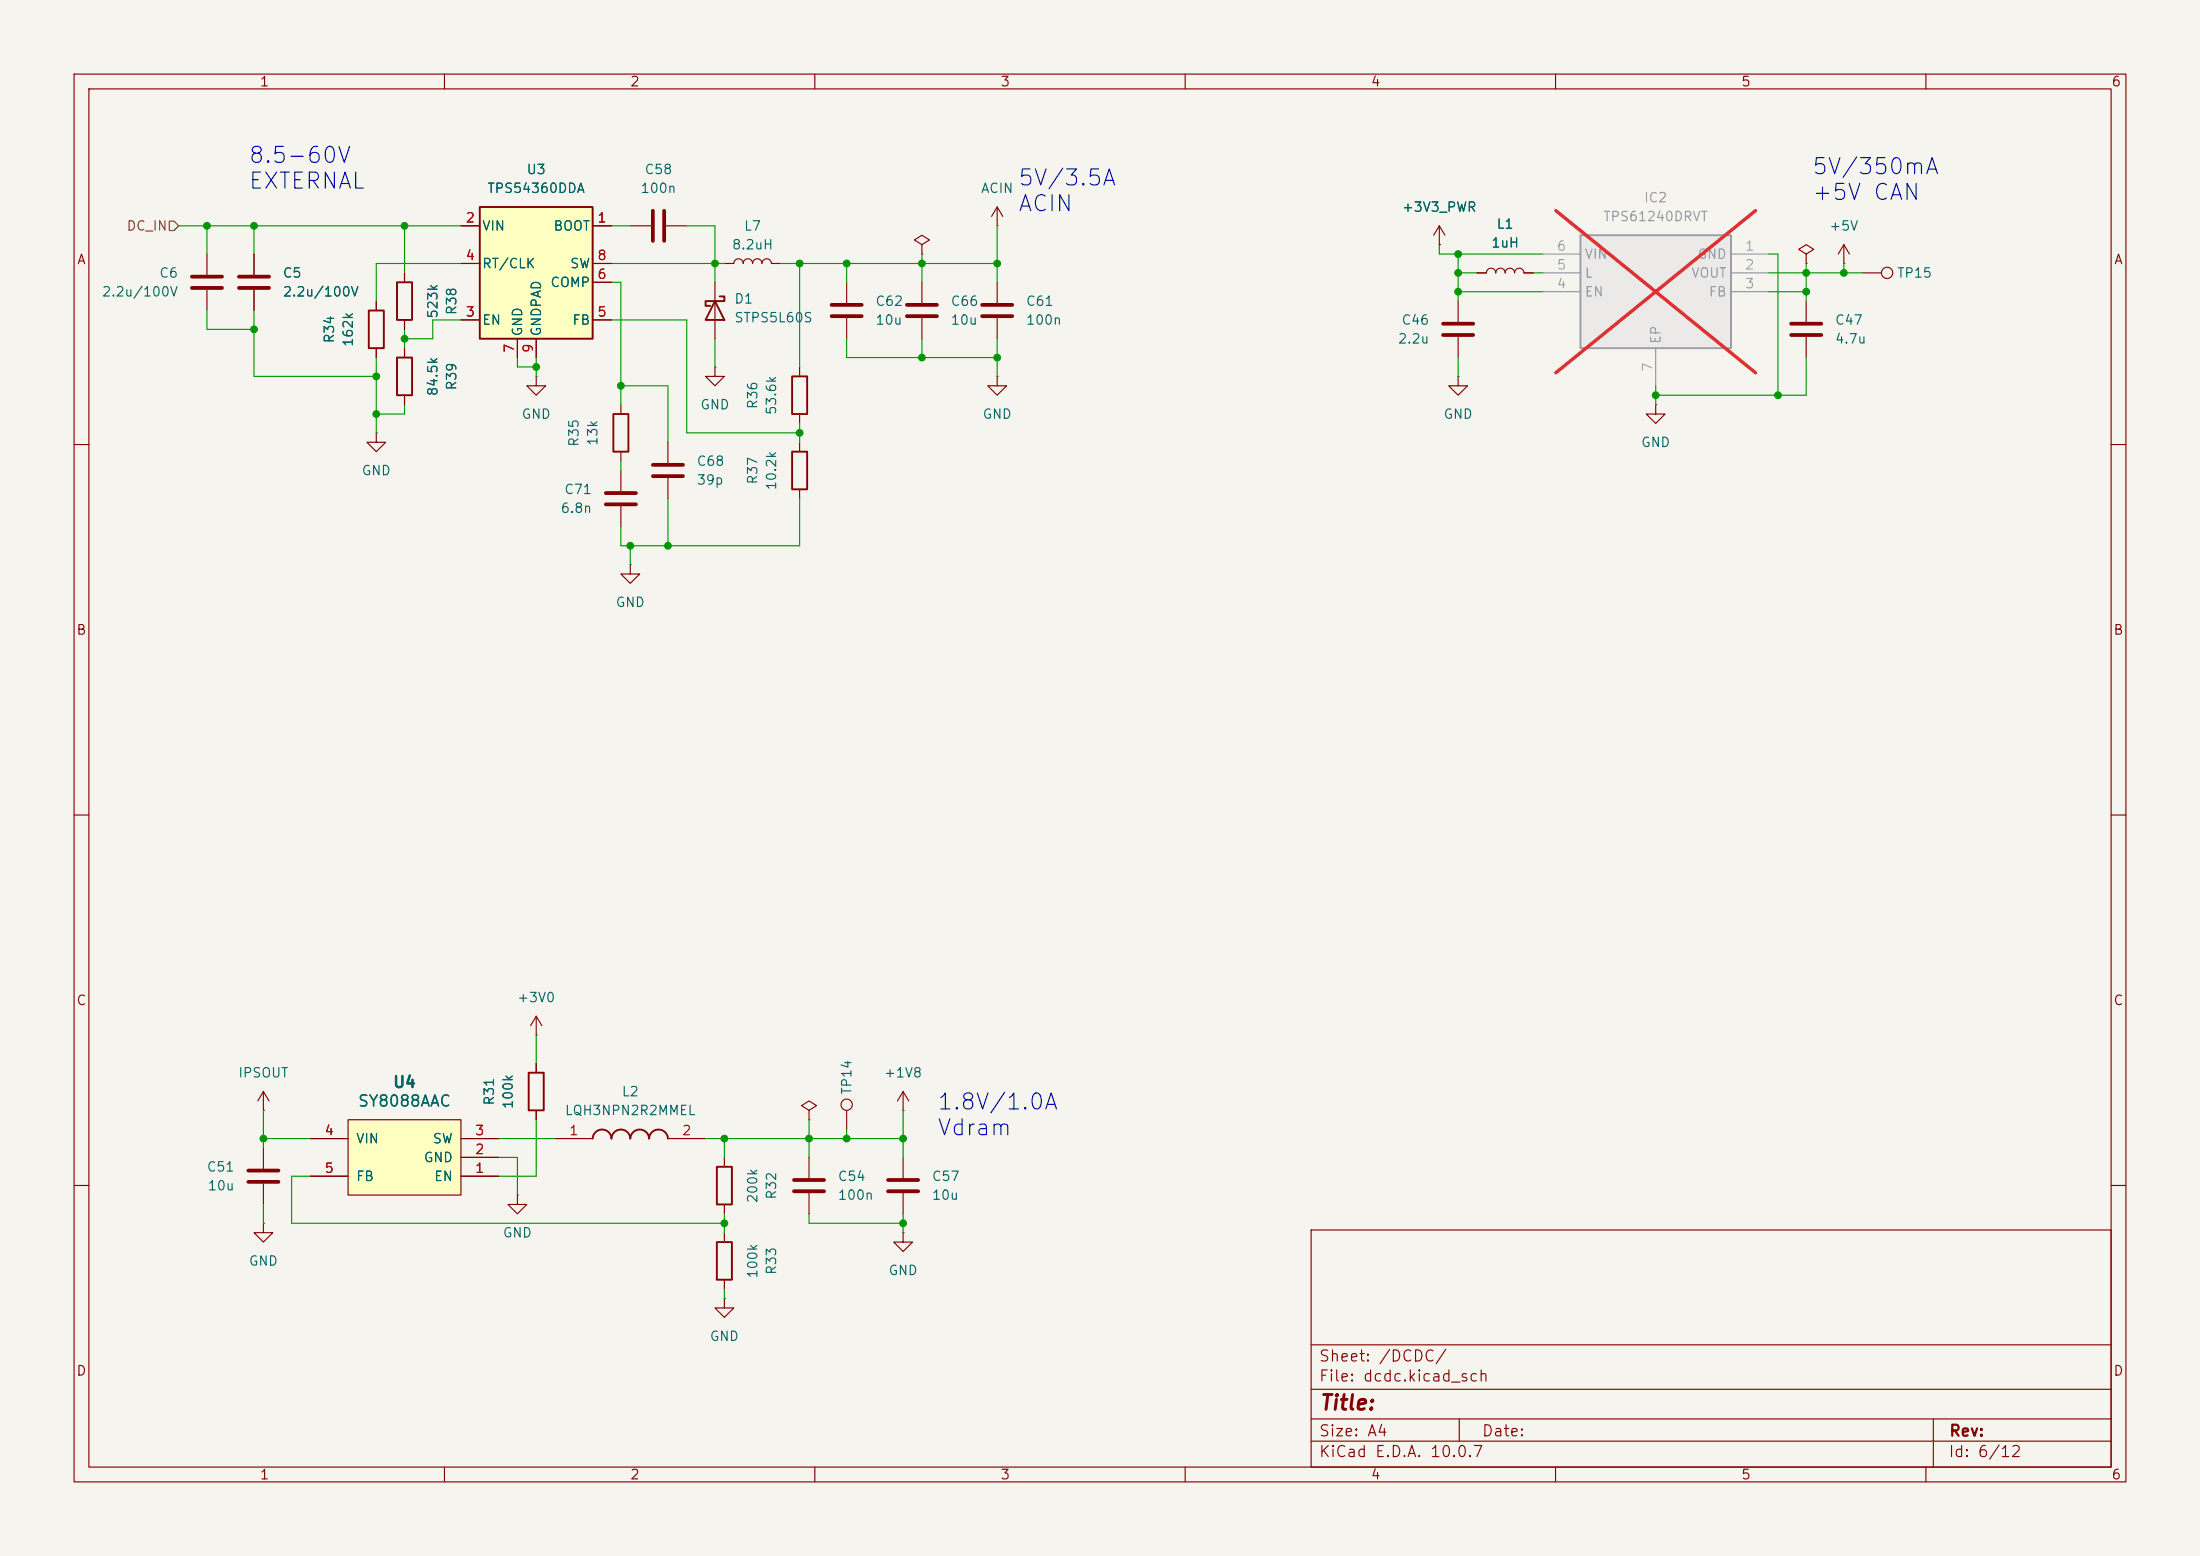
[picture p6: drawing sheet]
<svg xmlns="http://www.w3.org/2000/svg" width="297mm" height="210mm" viewBox="0 0 297 210" stroke-linecap="round" stroke-linejoin="round" font-family="sans-serif">
<path d="M0 0h297v210h-297z" fill="#f5f4ef" stroke="#f5f4ef" stroke-width=".14"/>
<g fill="none" stroke="#840000" stroke-width=".15">
<path d="M10 10h277v190h-277zM12 12h273v186h-273zM60 10v2M110 10v2M160 10v2M210 10v2M260 10v2M34.3 34.3v2.8M34.3 39.1v2.8M96.5 38.1v7.6M50.8 40.6v1.3M50.8 47v1.3"/>
<path d="M96.5 49.5v1.3h1.3l-1.3 1.3-1.3-1.3h1.3M96.5 49.5h.1M107.9 49.5v1.3M107.9 55.9v1.3M10 60h2M285 60h2M10 110h2M285 110h2M35.6 154.9v2.8M35.6 159.8v2.8M10 160h2M35.6 165.1v1.3h1.2l-1.2 1.2-1.3-1.2h1.3"/>
<path d="M35.6 165.1h.1M69.8 161.3v1.3h1.3l-1.3 1.2-1.2-1.2h1.2M69.8 161.3h.1M177 166h108v32h-108zM285 160h2M60 198v2M110 198v2M160 198v2M177 194.5h108M177 191.5h108M177 187.5h108M177 181.5h108"/>
<path d="M197 191.5v3M210 198v2M260 198v2M261 191.5v6.5"/>
</g>
<path d="M32.3 37.3h4M32.3 38.9h4M33.5 158h4.1M33.5 159.5h4.1" fill="none" stroke="#840000" stroke-width=".51"/>
<path d="M49.8 41.9h2v5.1h-2zM96.5 40.6l1.3 2.6h-2.6zM97.2 40h.6v.6h-2.6v.7h.7M106.9 50.8h2.1v5.1h-2.1z" fill="none" stroke="#840000" stroke-width=".25"/>
<path d="M47 151.1h15.2v10.2h-15.2z" fill="#ffffc2"/>
<g fill="none" stroke="#840000" stroke-width=".15">
<path d="M114.3 38.1v2.8M54.6 47v1.3M54.6 53.3v1.3M114.3 42.9v2.8M41.9 158.8h5.1M41.9 153.7h5.1M47 151.1h15.2v10.2h-15.2zM62.2 158.8h5.1M62.2 156.2h5.1M62.2 153.7h5.1M74.9 153.7h5.1M90.2 153.7h5"/>
<path d="M109.2 156.2v2.8M109.2 161v2.8M121.9 166.4v1.2h1.3l-1.3 1.3-1.3-1.3h1.3M121.9 166.4h.1"/>
</g>
<path d="M53.6 48.3h2v5h-2zM80 153.7a1.27 1.27 0 0 1 1.3-1.2 1.27 1.27 0 0 1 1.2 1.2 1.27 1.27 0 0 1 1.3-1.2 1.27 1.27 0 0 1 1.3 1.2 1.27 1.27 0 0 1 1.3-1.2 1.27 1.27 0 0 1 1.2 1.2 1.27 1.27 0 0 1 1.3-1.2 1.27 1.27 0 0 1 1.3 1.2" fill="none" stroke="#840000" stroke-width=".25"/>
<path d="M112.3 41.1h4M112.3 42.7h4M107.2 159.3h4.1M107.2 160.8h4.1" fill="none" stroke="#840000" stroke-width=".51"/>
<path d="M64.8 27.9h15.2v17.8h-15.2z" fill="#ffffc2"/>
<path d="M53.6 38.1h2v5.1h-2zM64.8 27.9h15.2v17.8h-15.2zM82.8 55.9h2v5.1h-2zM106.9 61h2.1v5h-2.1zM71.4 144.8h2v5.1h-2zM96.8 157.5h2v5.1h-2zM96.8 167.6h2v5.1h-2z" fill="none" stroke="#840000" stroke-width=".25"/>
<g fill="none" stroke="#840000" stroke-width=".15">
<path d="M27.9 34.3v2.8M27.9 39.1v2.8M54.6 36.8v1.3M62.2 30.5h2.6M62.2 35.6h2.6M80 30.5h2.5M80 35.6h2.5M80 38.1h2.5M85.1 30.5h2.8M89.9 30.5h2.8M97.8 35.6h1.3a.64 .64 0 0 1 .6-.7 .64 .64 0 0 1 .6 .7 .64 .64 0 0 1 .7-.7 .64 .64 0 0 1 .6 .7 .64 .64 0 0 1 .6-.7 .64 .64 0 0 1 .7 .7 .64 .64 0 0 1 .6-.7 .64 .64 0 0 1 .6 .7h1.3M124.5 33l1-.6-1-.6-1.1 .6 1.1 .6v1.3"/>
<path d="M124.5 34.3h.1M243.8 34.3l1.1-.6-1.1-.7-1 .7 1 .6v1.3M243.8 35.6h.1M248.9 35.6h.1M248.9 33l-.7 1.3M248.9 33l.8 1.3M248.9 33v2.6M251.5 36.8h2.5M50.8 58.4v1.3h1.3l-1.3 1.3-1.3-1.3h1.3M50.8 58.4h.1M54.6 43.2v1.3M62.2 43.2h2.6"/>
<path d="M69.8 45.7v2.6M72.4 50.8v1.3h1.3l-1.3 1.2-1.3-1.2h1.3M72.4 50.8h.1M72.4 45.7v2.6M80 43.2h2.5M83.8 54.6v1.3M90.2 59.7v2.8M107.9 59.7v1.3M223.5 54.6v1.3h-1.3l1.3 1.3 1.3-1.3h-1.3M223.5 54.6h.1M83.8 61v1.2M83.8 63.5v2.8"/>
<path d="M83.8 68.3v2.8M90.2 64.5v2.8M107.9 66v1.3M72.4 139.7h.1M72.4 137.2v2.5M72.4 137.2l-.8 1.2M72.4 137.2l.8 1.2M35.6 149.9h.1M35.6 147.3l-.8 1.3M35.6 147.3l.7 1.3M35.6 147.3v2.6M72.4 143.5v1.3"/>
<path d="M72.4 149.9v1.2M97.8 156.2v1.3M109.2 149.9l1-.7-1-.6-1 .6 1 .7v1.2M109.2 151.1h.1M114.3 149.9v2.5M97.8 175.3v1.2h1.3l-1.3 1.3-1.3-1.3h1.3M97.8 175.3h.1M97.8 162.6v1.2M97.8 166.4v1.2M97.8 172.7v1.3"/>
<circle cx="254.8" cy="36.8" r=".76"/>
<circle cx="114.3" cy="149.1" r=".76"/>
</g>
<path d="M25.9 37.3h4.1M25.9 38.9h4.1M88.1 28.4v4.1M89.7 28.4v4.1M81.8 66.5h4.1M81.8 68.1h4.1M88.1 62.7h4.1M88.1 64.3h4.1" fill="none" stroke="#840000" stroke-width=".51"/>
<path d="M213.4 31.8h20.3v15.2h-20.3z" fill="#ebeae8"/>
<path d="M213.4 31.8h20.3v15.2h-20.3z" fill="none" stroke="#9c9b98" stroke-width=".25"/>
<path d="M208.3 34.3h5.1M208.3 36.8h5.1M208.3 39.4h5.1M233.7 34.3h5.1M233.7 36.8h5.1M233.7 39.4h5.1M223.5 47v5.1" fill="none" stroke="#9c9b98" stroke-width=".15"/>
<path d="M210 28.4l27 21.9M237 28.4l-27 21.9" fill="none" stroke="#e12e31" stroke-width=".46"/>
<g fill="none" stroke="#840000" stroke-width=".15">
<path d="M34.3 34.3v2.8M34.3 39.1v2.8M54.6 36.8v1.3M62.2 30.5h2.6M62.2 35.6h2.6M80 30.5h2.5M80 35.6h2.5M80 38.1h2.5M124.5 38.1v2.8M134.6 30.5h.1M134.6 27.9v2.6M134.6 38.1v2.8"/>
<path d="M134.6 27.9l-.7 1.3M134.6 27.9l.8 1.3M194.3 33h.1M194.3 30.5l-.8 1.3M194.3 30.5l.8 1.3M194.3 30.5v2.5M199.4 36.8h1.3a.64 .64 0 0 1 .6-.6 .64 .64 0 0 1 .6 .6 .64 .64 0 0 1 .7-.6 .64 .64 0 0 1 .6 .6 .64 .64 0 0 1 .6-.6 .64 .64 0 0 1 .7 .6 .64 .64 0 0 1 .6-.6 .64 .64 0 0 1 .6 .6h1.3M50.8 40.6v1.3M50.8 47v1.3M54.6 43.2v1.3M54.6 47v1.3M54.6 53.3v1.3"/>
<path d="M62.2 43.2h2.6M69.8 45.7v2.6M72.4 45.7v2.6M80 43.2h2.5M124.5 42.9v2.8M134.6 50.8v1.3h1.3l-1.3 1.2-1.3-1.2h1.3M134.6 50.8h.1M134.6 42.9v2.8M196.8 50.8v1.3h-1.2l1.2 1.2 1.3-1.2h-1.3M196.8 50.8h.1M196.8 40.6v2.8M196.8 45.5v2.8"/>
<path d="M243.8 40.6v2.8M243.8 45.5v2.8M85.1 76.2v1.3h1.3l-1.3 1.2-1.3-1.2h1.3M85.1 76.2h.1M41.9 158.8h5.1M41.9 153.7h5.1M62.2 158.8h5.1M62.2 156.2h5.1M62.2 153.7h5.1M72.4 143.5v1.3M72.4 149.9v1.2M121.9 149.9h.1"/>
<path d="M121.9 147.3l-.7 1.3M121.9 147.3l.8 1.3M121.9 147.3v2.6M121.9 156.2v2.8M121.9 161v2.8"/>
</g>
<path d="M122.4 41.1h4.1M122.4 42.7h4.1M132.6 41.1h4.1M132.6 42.7h4.1M194.8 45.2h4.1M194.8 43.7h4.1M241.8 45.2h4.1M241.8 43.7h4.1M119.9 159.3h4.1M119.9 160.8h4.1" fill="none" stroke="#840000" stroke-width=".51"/>
<path d="M22.9 29.8h.6l.6 .7-.6 .6h-.6z" fill="none" stroke="#725600" stroke-width=".15"/>
<g fill="none" stroke="#009600" stroke-width=".15">
<path d="M24.1 30.5h38.1M27.9 30.5v3.8M34.3 30.5v3.8M54.6 30.5v6.3M62.2 35.6h-11.4v5M82.5 30.5h2.6M82.5 38.1h1.3v16.5M82.5 35.6h15.3M92.7 30.5h3.8v7.6M105.4 35.6h29.2M107.9 35.6v13.9M114.3 35.6v2.5"/>
<path d="M124.5 34.3v3.8M134.6 30.5v7.6M194.3 33v1.3h14M196.8 36.8h2.6M196.8 39.4h11.5M196.8 34.3v6.3M207 36.8h1.3M238.8 36.8h12.7M238.8 34.3h1.2v19M238.8 39.4h5M243.8 35.6v5M248.9 35.6v1.2"/>
<path d="M27.9 41.9v2.6h6.4M34.3 41.9v8.9h16.5M50.8 48.3v10.1M54.6 44.5v2.5M54.6 54.6v1.3h-3.8M62.2 43.2h-3.8v2.5h-3.8M69.8 48.3v1.2h2.6M72.4 48.3v2.5M82.5 43.2h10.2v15.2h15.2M83.8 52.1h6.4v7.6M96.5 45.7v3.8M107.9 57.2v2.5"/>
<path d="M114.3 45.7v2.6h20.3M124.5 45.7v2.6M134.6 45.7v5.1M196.8 48.3v2.5M223.5 52.1v2.5M243.8 48.3v5h-20.3M83.8 62.2v1.3M85.1 73.7v2.5M90.2 67.3v6.4M107.9 67.3v6.4h-24.1v-2.6M72.4 139.7v3.8M35.6 153.7h6.3"/>
<path d="M35.6 149.9v5M41.9 158.8h-2.5v6.3h58.4M67.3 156.2h2.5v5.1M67.3 153.7h7.6M72.4 151.1v7.7h-5.1M95.2 153.7h26.7M97.8 153.7v2.5M109.2 151.1v5.1M114.3 152.4v1.3M121.9 149.9v6.3M35.6 162.6v2.5M97.8 163.8v2.6"/>
<path d="M97.8 174v1.3M109.2 163.8v1.3h12.7M121.9 163.8v2.6"/>
</g>
<g fill="#009600" stroke="#009600" stroke-width=".14">
<circle cx="72.4" cy="49.5" r=".46"/>
<circle cx="83.8" cy="52.1" r=".46"/>
<circle cx="107.9" cy="58.4" r=".46"/>
<circle cx="107.9" cy="35.6" r=".46"/>
<circle cx="96.5" cy="35.6" r=".46"/>
<circle cx="124.5" cy="35.6" r=".46"/>
<circle cx="114.3" cy="35.6" r=".46"/>
<circle cx="34.3" cy="30.5" r=".46"/>
<circle cx="54.6" cy="30.5" r=".46"/>
<circle cx="54.6" cy="45.7" r=".46"/>
<circle cx="50.8" cy="50.8" r=".46"/>
<circle cx="50.8" cy="55.9" r=".46"/>
<circle cx="27.9" cy="30.5" r=".46"/>
<circle cx="34.3" cy="44.5" r=".46"/>
<circle cx="97.8" cy="165.1" r=".46"/>
<circle cx="35.6" cy="153.7" r=".46"/>
<circle cx="248.9" cy="36.8" r=".46"/>
<circle cx="223.5" cy="53.3" r=".46"/>
<circle cx="240" cy="53.3" r=".46"/>
<circle cx="243.8" cy="36.8" r=".46"/>
<circle cx="243.8" cy="39.4" r=".46"/>
<circle cx="121.9" cy="153.7" r=".46"/>
<circle cx="121.9" cy="165.1" r=".46"/>
<circle cx="114.3" cy="153.7" r=".46"/>
<circle cx="97.8" cy="153.7" r=".46"/>
<circle cx="109.2" cy="153.7" r=".46"/>
<circle cx="85.1" cy="73.7" r=".46"/>
<circle cx="90.2" cy="73.7" r=".46"/>
<circle cx="196.8" cy="34.3" r=".46"/>
<circle cx="196.8" cy="39.4" r=".46"/>
<circle cx="196.8" cy="36.8" r=".46"/>
<circle cx="124.5" cy="48.3" r=".46"/>
<circle cx="134.6" cy="35.6" r=".46"/>
<circle cx="134.6" cy="48.3" r=".46"/>
</g>
<g font-size="2.2" fill="#0000c2">
<text x="33.4" y="22.6">8.5-60V</text>
<text x="33.4" y="26">EXTERNAL</text>
<text x="137.3" y="25.6">5V/3.5A</text>
<text x="137.3" y="29.1">ACIN</text>
<text x="244.5" y="24.1">5V/350mA</text>
<text x="244.5" y="27.6">+5V CAN</text>
<text x="126.4" y="150.3">1.8V/1.0A</text>
<text x="126.4" y="153.8">Vdram</text>
</g>
<text font-size="2" fill="#840000" x="178" y="190.8">Title:</text>
<g font-size="1.5" fill="#006464">
<text x="48.2" y="149.7">SY8088AAC</text>
<text x="53" y="147.2">U4</text>
</g>
<g font-size="1.5" fill="#840000">
<text x="178" y="184.1">Sheet: /DCDC/</text>
<text x="178" y="186.8">File: dcdc.kicad_sch</text>
<text x="178" y="197">KiCad E.D.A. 10.0.7</text>
<text x="178" y="194.2">Size: A4</text>
<text x="200" y="194.2">Date:</text>
<text x="263" y="197">Id: 6/12</text>
<text x="263" y="194.2">Rev:</text>
</g>
<g font-size="1.3" fill="#840000">
<text x="35" y="12">1</text>
<text x="85" y="12">2</text>
<text x="135" y="12">3</text>
<text x="185" y="12">4</text>
<text x="235" y="12">5</text>
<text x="285" y="12">6</text>
<text x="10.3" y="36">A</text>
<text x="285.3" y="36">A</text>
<text x="10.2" y="86">B</text>
<text x="285.2" y="86">B</text>
<text x="10.2" y="136">C</text>
<text x="285.2" y="136">C</text>
<text x="10.2" y="186">D</text>
<text x="285.2" y="186">D</text>
<text x="35" y="200">1</text>
<text x="85" y="200">2</text>
<text x="135" y="200">3</text>
<text x="185" y="200">4</text>
<text x="235" y="200">5</text>
<text x="285" y="200">6</text>
</g>
<g font-size="1.3" fill="#006464">
<text x="71" y="23.8">U3</text>
<text x="86.9" y="23.8">C58</text>
<text x="65.7" y="26.4">TPS54360DDA</text>
<text x="86.4" y="26.4">100n</text>
<text x="132.3" y="26.4">ACIN</text>
<text x="189.2" y="28.9">+3V3_PWR</text>
<text x="65" y="31.4">VIN</text>
<text x="74.6" y="31.4">BOOT</text>
<text x="98.7" y="34">8.2uH</text>
<text x="100.4" y="31.4">L7</text>
<text x="201.2" y="33.7">1uH</text>
<text x="202" y="31.2">L1</text>
<text x="246.9" y="31.4">+5V</text>
<text x="13.7" y="40.3">2.2u/100V</text>
<text x="21.4" y="37.8">C6</text>
<text x="38.1" y="37.8">C5</text>
<text x="38.1" y="40.3">2.2u/100V</text>
<text x="65" y="36.5">RT/CLK</text>
<text x="74.2" y="39.1">COMP</text>
<text x="76.9" y="36.5">SW</text>
<text x="99" y="41.3">D1</text>
<text x="118.1" y="41.6">C62</text>
<text x="128.3" y="41.6">C66</text>
<text x="138.4" y="41.6">C61</text>
<text x="256" y="37.8">TP15</text>
<text x="45.4" y="46.4" transform="rotate(-90 45.4 46.4)">R34</text>
<text x="48" y="46.9" transform="rotate(-90 48 46.9)">162k</text>
<text x="59.4" y="43.1" transform="rotate(-90 59.4 43.1)">523k</text>
<text x="61.9" y="42.6" transform="rotate(-90 61.9 42.6)">R38</text>
<text x="65" y="44.1">EN</text>
<text x="70.8" y="45.5" transform="rotate(-90 70.8 45.5)">GND</text>
<text x="73.4" y="45.5" transform="rotate(-90 73.4 45.5)">GNDPAD</text>
<text x="77.2" y="44.1">FB</text>
<text x="99" y="43.8">STPS5L60S</text>
<text x="118.1" y="44.1">10u</text>
<text x="128.3" y="44.1">10u</text>
<text x="138.4" y="44.1">100n</text>
<text x="188.6" y="46.7">2.2u</text>
<text x="189.1" y="44.1">C46</text>
<text x="247.6" y="44.1">C47</text>
<text x="247.6" y="46.7">4.7u</text>
<text x="59.4" y="53.6" transform="rotate(-90 59.4 53.6)">84.5k</text>
<text x="61.9" y="52.8" transform="rotate(-90 61.9 52.8)">R39</text>
<text x="70.3" y="56.8">GND</text>
<text x="94.5" y="55.6">GND</text>
<text x="102.6" y="55.3" transform="rotate(-90 102.6 55.3)">R36</text>
<text x="105.1" y="56.1" transform="rotate(-90 105.1 56.1)">53.6k</text>
<text x="132.6" y="56.8">GND</text>
<text x="194.8" y="56.8">GND</text>
<text x="48.7" y="64.5">GND</text>
<text x="78.4" y="60.4" transform="rotate(-90 78.4 60.4)">R35</text>
<text x="81" y="60.3" transform="rotate(-90 81 60.3)">13k</text>
<text x="94" y="63.2">C68</text>
<text x="94" y="65.7">39p</text>
<text x="102.6" y="65.5" transform="rotate(-90 102.6 65.5)">R37</text>
<text x="221.5" y="60.7">GND</text>
<text x="75.6" y="69.5">6.8n</text>
<text x="76.1" y="67">C71</text>
<text x="105.1" y="66.3" transform="rotate(-90 105.1 66.3)">10.2k</text>
<text x="83" y="82.2">GND</text>
<text x="69.7" y="135.6">+3V0</text>
<text x="32.1" y="145.7">IPSOUT</text>
<text x="67" y="149.3" transform="rotate(-90 67 149.3)">R31</text>
<text x="69.5" y="149.8" transform="rotate(-90 69.5 149.8)">100k</text>
<text x="83.8" y="148.3">L2</text>
<text x="115.3" y="147.8" transform="rotate(-90 115.3 147.8)">TP14</text>
<text x="119.3" y="145.7">+1V8</text>
<text x="48" y="154.6">VIN</text>
<text x="58.3" y="154.6">SW</text>
<text x="76.2" y="150.8">LQH3NPN2R2MMEL</text>
<text x="27.8" y="158.4">C51</text>
<text x="27.9" y="161">10u</text>
<text x="48" y="159.7">FB</text>
<text x="57.1" y="157.2">GND</text>
<text x="58.5" y="159.7">EN</text>
<text x="105.1" y="162" transform="rotate(-90 105.1 162)">R32</text>
<text x="113" y="159.7">C54</text>
<text x="125.7" y="159.7">C57</text>
<text x="67.8" y="167.3">GND</text>
<text x="102.6" y="162.5" transform="rotate(-90 102.6 162.5)">200k</text>
<text x="113" y="162.3">100n</text>
<text x="125.7" y="162.3">10u</text>
<text x="33.5" y="171.1">GND</text>
<text x="102.6" y="172.6" transform="rotate(-90 102.6 172.6)">100k</text>
<text x="105.1" y="172.2" transform="rotate(-90 105.1 172.2)">R33</text>
<text x="119.9" y="172.4">GND</text>
<text x="95.7" y="181.3">GND</text>
</g>
<g font-size="1.3" fill="#939391">
<text x="221.9" y="27.6">IC2</text>
<text x="213.8" y="35.3">VIN</text>
<text x="216.3" y="30.2">TPS61240DRVT</text>
<text x="229.1" y="35.3">GND</text>
<text x="213.8" y="40.3">EN</text>
<text x="213.8" y="37.8">L</text>
<text x="228.2" y="37.8">VOUT</text>
<text x="230.6" y="40.3">FB</text>
<text x="224.5" y="46.5" transform="rotate(-90 224.5 46.5)">EP</text>
</g>
<text font-size="1.3" fill="#725600" x="17" y="31.4">DC_IN</text>
<g font-size="1.3" fill="#a90000">
<text x="62.8" y="30.3">2</text>
<text x="62.8" y="35.4">4</text>
<text x="80.5" y="30.3">1</text>
<text x="80.5" y="35.4">8</text>
<text x="80.5" y="38">6</text>
<text x="62.8" y="43">3</text>
<text x="69.7" y="47.7" transform="rotate(-90 69.7 47.7)">7</text>
<text x="72.3" y="47.7" transform="rotate(-90 72.3 47.7)">9</text>
<text x="80.5" y="43">5</text>
<text x="43.7" y="153.5">4</text>
<text x="64" y="153.5">3</text>
<text x="76.7" y="153.5">1</text>
<text x="92" y="153.5">2</text>
<text x="43.7" y="158.6">5</text>
<text x="64" y="158.6">1</text>
<text x="64" y="156.1">2</text>
</g>
<g font-size="1.3" fill="#a5a4a2">
<text x="210.1" y="34.2">6</text>
<text x="235.5" y="34.2">1</text>
<text x="210.1" y="39.2">4</text>
<text x="210.1" y="36.7">5</text>
<text x="235.5" y="36.7">2</text>
<text x="235.5" y="39.2">3</text>
<text x="223.4" y="50.3" transform="rotate(-90 223.4 50.3)">7</text>
</g>
</svg>
